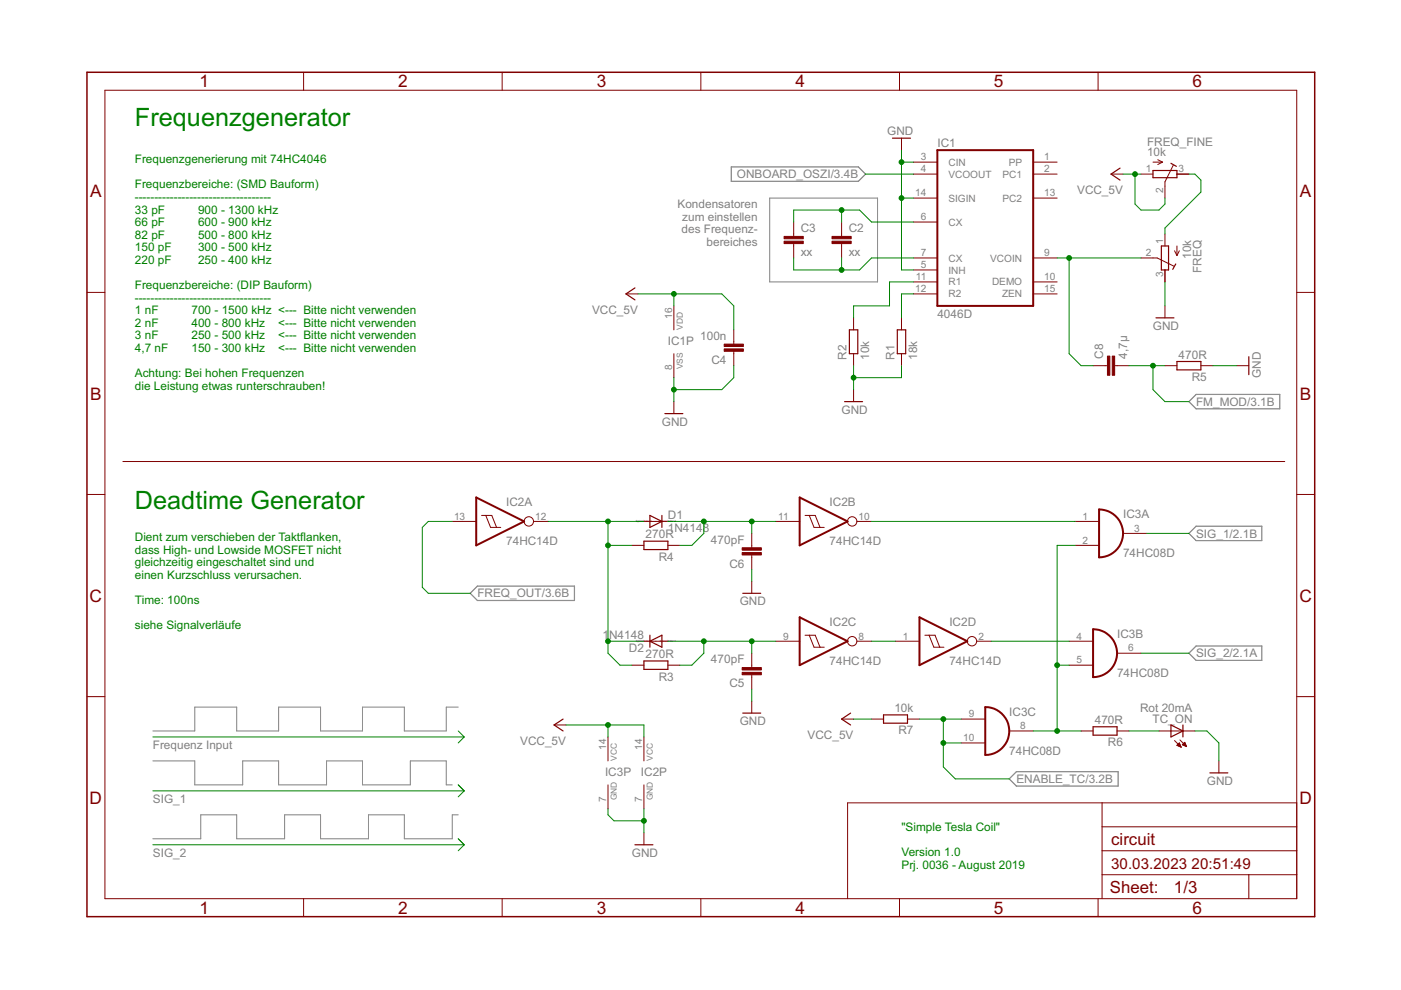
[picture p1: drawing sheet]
<svg xmlns="http://www.w3.org/2000/svg" width="297mm" height="210mm" viewBox="0 0 297 210" stroke-linecap="round" stroke-linejoin="round" font-family="sans-serif">
<path d="M163.2 42h22.9v17.8h-22.9zM97.2 149.9h-2.6v5.1h-8.9v-5.1h-8.8v5.1h-8.9v-5.1h-8.9v5.1h-8.9v-5.1h-8.9v5.1h-8.9M32.4 161.3h8.9v5.1h10.2v-5.1h7.6v5.1h10.1v-5.1h7.7v5.1h10.1v-5.1h7.6v5.1h1.3M97.2 172.8h-1.3v5h-10.2v-5h-7.6v5h-10.1v-5h-7.7v5h-10.1v-5h-7.6v5h-10.2" fill="none" stroke="#808080" stroke-width=".21"/>
<path d="M155 35.4h27l1.5 1.5-1.5 1.5h-27zM252.1 85.2l1.5-1.6h17.7v3.1h-17.7zM252.1 113.1l1.5-1.5h13.9v3h-13.9zM99.7 125.8l1.5-1.5h20.6v3h-20.6zM252.1 138.5l1.5-1.5h13.9v3h-13.9zM215.5 163.6h21.6v3.1h-21.6l-1.5-1.6z" fill="none" stroke="#808080" stroke-width=".25"/>
<g fill="none" stroke="#800000" stroke-width=".21">
<path d="M22.2 19.1h252.7v171.4h-252.7zM64.4 15.3v3.8M106.5 15.3v3.8M148.6 15.3v3.8M190.7 15.3v3.8M232.8 15.3v3.8M191.1 29.3v2.5M193.7 34.4h5M193.7 36.9h5M219.1 34.4h5M219.1 36.9h5M235.6 36.9h2.5"/>
<path d="M241.9 36.9h2.6M244.5 34.4h2M245.5 33.9l1 .5M246.5 34.4l-1 .5M248.8 35l-1.8 3.6v3.4M249.5 36.9h2.6M168.3 47.1v3M168.3 51.6v3.1M178.4 47.1v3M178.4 51.6v3.1M193.7 57.2h5M193.7 47.1h5"/>
<path d="M193.7 54.7h5M193.7 59.8h5M193.7 42h5M219.1 54.7h5M219.1 59.8h5M219.1 42h5M241.9 54.7h3.4l3.6 1.7M247 49.6v2.6M247 57.2v2.6M249 53.2l.5 1M249.5 52.2v2M250 53.2l-.5 1"/>
<path d="M18.4 62h3.8M132.7 62.3h2.6M142.9 64.9v5M142.9 75v5.1M155.6 69.9v3.1M155.6 74.5v3M181 67.4v2.5M181 75v2.5M191.1 67.4v2.5M191.1 75v2.5M193.7 62.3h5M219.1 62.3h5"/>
<path d="M231.8 77.5h3M236.3 77.5h3.1M247 64.9v2.5M247 77.5h2.5M254.6 77.5h2.6M262.2 77.5h2.6M274.9 62h3.8M26.1 97.9h246.3M142.9 85.2v2.5M181 82.6v2.6M18.4 104.8h3.8M95.9 110.6h5.1"/>
<path d="M102.1 109.3h2.2l1 2.5M103 109.3l1 2.5h2.2M113.1 110.6h3.1M134 115.6h2.5M136.5 110.6h5.1M141.6 115.6h2.5M159.4 113.1v3M159.4 117.7v3M164.5 110.6h5M170.7 109.3h2.1l1.1 2.5M171.6 109.3l1 2.5h2.2M181.7 110.6h3.1"/>
<path d="M227.9 110.6h5.1M227.9 115.6h5.1M238.1 113.1h5.1M274.9 104.8h3.8M136.5 136h5.1M159.4 123.3v2.5M159.4 138.5v3M164.5 136h5M170.7 134.7h2.1l1.1 2.5M171.6 134.7l1 2.5h2.2M181.7 136h3.1M189.9 136h5"/>
<path d="M196.1 134.7h2.1l1 2.5M197 134.7l1 2.5h2.1M207.1 136h3.1M226.7 136h5.1M236.8 138.5h5.1M18.4 147.7h3.8M117.5 153.7h2.5M128.9 156.3v5M134 141h2.5M136.5 156.3v5M141.6 141h2.5M159.4 143.1v3"/>
<path d="M159.4 148.7v2.5M178.4 152.5h2.6M184.8 152.5h2.5M192.4 152.5h2.5M203.8 152.5h5.1M203.8 157.5h5.1M214 155h5.1M226.7 141h5.1M229.2 155h2.6M236.8 155h2.6M245.7 155h7.6M249 157l1.4 1.4"/>
<path d="M249.5 158l.5-.5 .4 .9zM249.6 158.1h.7M249.6 157.9h.6M249.8 157.8h.4M249.8 158.2h.5M249.9 157.7h.2M250 157.6h.1M250.1 158.3h.3M250.2 156.9l1.4 1.4M250.4 158.4h.1M250.7 157.9l.5-.5 .4 .9zM250.7 157.9h.7"/>
<path d="M250.8 157.8h.6M250.9 157.7h.4M251 158.1h.5M251 157.6h.2M251.1 157.4h.1M251.3 158.2h.2M251.6 158.3h.1M274.9 147.7h3.8M128.9 166.4v5.1M136.5 166.4v5.1M136.5 176.6v2.5M233.7 170.2v20.3"/>
<path d="M233.7 175.3h41.2M258.4 161.3v2.6M274.9 170.2h-95.2v20.3M64.4 190.5v3.9M106.5 190.5v3.9M148.6 190.5v3.9M190.7 190.5v3.9M232.8 190.5v3.9M233.7 185.5h41.2M233.7 180.4h41.2M264.8 185.5v5"/>
<circle cx="112.1" cy="110.6" r=".99"/>
<circle cx="180.7" cy="110.6" r=".99"/>
<circle cx="180.7" cy="136" r=".99"/>
<circle cx="206.1" cy="136" r=".99"/>
</g>
<path d="M198.7 31.8h20.4v33.1h-20.4zM101 105.5l10.1 5.1-10.1 5zM169.5 105.5l10.2 5.1-10.2 5zM233 108a5.1 5.1 0 0 1 5.1 5.1 5.1 5.1 0 0 1-5.1 5.1zM169.5 130.9l10.2 5.1-10.2 5zM194.9 130.9l10.2 5.1-10.2 5zM231.8 133.4a5.1 5.1 0 0 1 5 5.1 5.1 5.1 0 0 1-5 5.1zM208.9 149.9a5.1 5.1 0 0 1 5.1 5.1 5.1 5.1 0 0 1-5.1 5.1z" fill="none" stroke="#800000" stroke-width=".42"/>
<g fill="#800000" stroke="#800000" stroke-width=".21">
<path d="M176.4 51.1h4.1v.5h-4.1z"/>
<path d="M176.4 50.1h4.1v.5h-4.1z"/>
<path d="M166.2 51.1h4.1v.5h-4.1z"/>
<path d="M166.2 50.1h4.1v.5h-4.1z"/>
<path d="M153.5 73h4.1v.5h-4.1z"/>
<path d="M153.5 74h4.1v.5h-4.1z"/>
<path d="M157.4 141.5h4v.5h-4z"/>
<path d="M157.4 142.6h4v.5h-4z"/>
<path d="M157.4 116.1h4v.5h-4z"/>
<path d="M157.4 117.2h4v.5h-4z"/>
<path d="M235.8 75.5h.5v4.1h-.5z"/>
<path d="M234.8 75.5h.5v4.1h-.5z"/>
</g>
<g fill="none" stroke="#800000" stroke-width=".25">
<path d="M189.2 29.3h3.8M237.5 35.6l-1.9 1.3 1.9 1.3M244.5 36.2h5v1.5h-5zM248.3 34.6l1.1 .7M246.2 52.2h1.6v5h-1.6zM249.3 56l-.7 1.1M134.6 61l-1.9 1.3 1.9 1.3M180.1 69.9h1.8v5.1h-1.8zM190.2 69.9h1.8v5.1h-1.8zM245.1 67.4h3.8M249.5 76.6h5.1v1.8h-5.1zM264.8 75.6v3.8"/>
<path d="M141 87.7h3.8M179.1 85.2h3.8M136.5 114.7h5.1v1.8h-5.1zM137.8 109.3l2.5 1.3-2.5 1.2zM140.3 109.3v2.5M137.8 136l2.5-1.3v2.5zM137.8 134.7v2.5M157.5 125.8h3.8M119.4 152.5l-1.9 1.2 1.9 1.3M136.5 140.1h5.1v1.8h-5.1zM157.5 151.2h3.8M180.3 151.2l-1.9 1.3 1.9 1.2"/>
<path d="M187.3 151.6h5.1v1.7h-5.1zM231.8 154.1h5v1.8h-5zM248.3 153.7l2.5 1.3-2.5 1.3zM250.8 153.7v2.6M134.6 179.1h3.8M256.5 163.9h3.8"/>
</g>
<path d="M18.4 15.3h260.3v179.1h-260.3z" fill="none" stroke="#800000" stroke-width=".32"/>
<g fill="none" stroke="#008000" stroke-width=".21">
<path d="M183.5 36.9h10.2M191.1 31.8v25.4h2.6M191.1 34.4h2.6M238.1 36.9h3.8M240.6 36.9v6.4l1.3 1.2h3.8l1.3-1.2v-1.3M252.1 36.9h1.2l1.3 1.3v2.5l-7.6 7.6v1.3M168.3 47.1v-2.6h13.9l2.6 2.6h8.9M168.3 54.7v2.5h13.9l2.6-2.5h8.9M178.4 44.5v2.6M178.4 54.7v2.5M191.1 42h2.6M193.7 59.8h-5.1v5.1h-7.6v2.5"/>
<path d="M224.1 54.7h17.8M226.7 54.7v20.3l2.5 2.5h2.6M247 59.8v5.1M135.3 62.3h17.7l2.6 2.6v5M142.9 62.3v2.6M155.6 77.5v2.6l-2.6 2.5h-10.1M181 77.5v5.1M191.1 77.5v2.6h-10.1M193.7 62.3h-2.6v5.1M239.4 77.5h7.6M244.5 77.5v5.1l2.5 2.6h5.1M257.2 77.5h5"/>
<path d="M142.9 80.1v5.1M95.9 110.6h-5.1l-1.3 1.2v12.7l1.3 1.3h8.9M116.2 110.6h20.3M128.9 110.6v27.9l2.5 2.5h2.6M128.9 115.6h5.1M141.6 110.6h22.9M149.2 110.6v2.5l-2.5 2.5h-2.6M159.4 110.6v2.5M184.8 110.6h43.1M227.9 115.6h-3.8v39.4M243.2 113.1h8.9M128.9 136h7.6"/>
<path d="M141.6 136h22.9M149.2 136v2.5l-2.5 2.5h-2.6M159.4 120.7v2.6M159.4 136v2.5M184.8 136h5.1M210.2 136h16.5M241.9 138.5h10.2M32.4 156.3h66M97.2 155l1.2 1.3M98.4 156.3l-1.2 1.2M120 153.7h16.5v2.6M128.9 153.7v2.6"/>
<path d="M159.4 146.1v2.6M181 152.5h3.8M194.9 152.5h8.9M200 152.5v10.1l2.5 2.5h11.5M200 157.5h3.8M219.1 155h10.1M224.1 141h2.6M239.4 155h6.3M253.3 155h2.6l2.5 2.5v3.8M32.4 167.7h66M32.4 179.1h66M97.2 166.4l1.2 1.3"/>
<path d="M97.2 177.8l1.2 1.3M98.4 167.7l-1.2 1.3M98.4 179.1l-1.2 1.3M128.9 171.5v1.3l1.3 1.2h6.3M136.5 171.5v5.1"/>
</g>
<g fill="#008000" stroke="#008000" stroke-width=".21">
<circle cx="178.4" cy="44.5" r=".51"/>
<circle cx="178.4" cy="57.2" r=".51"/>
<circle cx="191.1" cy="34.4" r=".51"/>
<circle cx="191.1" cy="42" r=".51"/>
<circle cx="181" cy="80.1" r=".51"/>
<circle cx="142.9" cy="82.6" r=".51"/>
<circle cx="136.5" cy="174" r=".51"/>
<circle cx="226.7" cy="54.7" r=".51"/>
<circle cx="142.9" cy="62.3" r=".51"/>
<circle cx="128.9" cy="153.7" r=".51"/>
<circle cx="240.6" cy="36.9" r=".51"/>
<circle cx="149.2" cy="136" r=".51"/>
<circle cx="159.4" cy="136" r=".51"/>
<circle cx="128.9" cy="110.6" r=".51"/>
<circle cx="128.9" cy="115.6" r=".51"/>
<circle cx="128.9" cy="136" r=".51"/>
<circle cx="149.2" cy="110.6" r=".51"/>
<circle cx="159.4" cy="110.6" r=".51"/>
<circle cx="244.5" cy="77.5" r=".51"/>
<circle cx="224.1" cy="141" r=".51"/>
<circle cx="224.1" cy="155" r=".51"/>
<circle cx="200" cy="152.5" r=".51"/>
<circle cx="200" cy="157.5" r=".51"/>
</g>
<g font-size="6" fill="#008000">
<text x="28.6" y="26.8">Frequenzgenerator</text>
<text x="28.6" y="108">Deadtime Generator</text>
</g>
<g font-size="4.1" fill="#800000">
<text x="42.3" y="18.5">1</text>
<text x="84.4" y="18.5">2</text>
<text x="126.5" y="18.5">3</text>
<text x="168.6" y="18.5">4</text>
<text x="210.7" y="18.5">5</text>
<text x="252.9" y="18.5">6</text>
<text x="19.1" y="41.9">A</text>
<text x="275.6" y="41.9">A</text>
<text x="19.1" y="84.7">B</text>
<text x="275.6" y="84.7">B</text>
<text x="19" y="127.6">C</text>
<text x="275.5" y="127.6">C</text>
<text x="19" y="170.4">D</text>
<text x="275.5" y="170.4">D</text>
<text x="42.3" y="193.7">1</text>
<text x="84.4" y="193.7">2</text>
<text x="126.5" y="193.7">3</text>
<text x="168.6" y="193.7">4</text>
<text x="210.7" y="193.7">5</text>
<text x="252.9" y="193.7">6</text>
</g>
<g font-size="4" fill="#800000">
<text x="235.6" y="179.1">circuit</text>
<text x="235.3" y="189.4">Sheet:</text>
<text x="248.9" y="189.3">1/3</text>
</g>
<g font-size="3.6" fill="#800000">
<text x="235.6" y="184.2">30.03.2023</text>
<text x="252.6" y="184.2">20:51:49</text>
</g>
<g font-size="2.8" fill="#808080">
<text x="188.1" y="28.5">GND</text>
<text x="198.7" y="31.2">IC1</text>
<text x="243.2" y="33.1">10k</text>
<text x="243.2" y="30.9">FREQ_FINE</text>
<text x="156.2" y="37.8">ONBOARD_OSZI/3.4B</text>
<text x="228.4" y="41.2">VCC_5V</text>
<text x="143.6" y="44.1">Kondensatoren</text>
<text x="144.6" y="46.8">zum einstellen</text>
<text x="144.5" y="49.5">des Frequenz-</text>
<text x="149.8" y="52.1">bereiches</text>
<text x="169.8" y="49.2">C3</text>
<text x="180" y="49.2">C2</text>
<text x="169.8" y="54.3">xx</text>
<text x="180" y="54.3">xx</text>
<text x="252.6" y="54.9" transform="rotate(-90 252.6 54.9)">10k</text>
<text x="254.7" y="57.8" transform="rotate(-90 254.7 57.8)">FREQ</text>
<text x="125.5" y="66.6">VCC_5V</text>
<text x="198.7" y="67.4">4046D</text>
<text x="244.5" y="69.9">GND</text>
<text x="141.6" y="73.1">IC1P</text>
<text x="148.5" y="72.1">100n</text>
<text x="150.9" y="77.2">C4</text>
<text x="179.5" y="76.3" transform="rotate(-90 179.5 76.3)">R2</text>
<text x="184.3" y="76.3" transform="rotate(-90 184.3 76.3)">10k</text>
<text x="189.6" y="76.3" transform="rotate(-90 189.6 76.3)">R1</text>
<text x="194.4" y="76.3" transform="rotate(-90 194.4 76.3)">18k</text>
<text x="233.9" y="76" transform="rotate(-90 233.9 76)">C8</text>
<text x="239" y="76" transform="rotate(-90 239 76)">4,7µ</text>
<text x="249.9" y="76">470R</text>
<text x="252.7" y="80.8">R5</text>
<text x="267.3" y="80.1" transform="rotate(-90 267.3 80.1)">GND</text>
<text x="178.4" y="87.7">GND</text>
<text x="253.6" y="86">FM_MOD/3.1B</text>
<text x="140.3" y="90.2">GND</text>
<text x="107.3" y="107.4">IC2A</text>
<text x="175.9" y="107.4">IC2B</text>
<text x="141.6" y="112.9">1N4148</text>
<text x="141.6" y="110.1">D1</text>
<text x="238.1" y="109.9">IC3A</text>
<text x="253.6" y="114">SIG_1/2.1B</text>
<text x="107.3" y="115.6">74HC14D</text>
<text x="136.9" y="114.1">270R</text>
<text x="139.7" y="118.9">R4</text>
<text x="150.7" y="115.3">470pF</text>
<text x="175.9" y="115.6">74HC14D</text>
<text x="238.1" y="118.2">74HC08D</text>
<text x="154.7" y="120.3">C6</text>
<text x="101.2" y="126.7">FREQ_OUT/3.6B</text>
<text x="156.8" y="128.3">GND</text>
<text x="127.7" y="135.4">1</text>
<text x="129.1" y="135.4">N4148</text>
<text x="175.9" y="132.8">IC2C</text>
<text x="201.3" y="132.8">IC2D</text>
<text x="236.8" y="135.3">IC3B</text>
<text x="133.3" y="138.2">D2</text>
<text x="136.9" y="139.5">270R</text>
<text x="150.7" y="140.6">470pF</text>
<text x="175.9" y="141">74HC14D</text>
<text x="201.3" y="141">74HC14D</text>
<text x="236.8" y="143.6">74HC08D</text>
<text x="253.6" y="139.4">SIG_2/2.1A</text>
<text x="139.7" y="144.3">R3</text>
<text x="154.7" y="145.7">C5</text>
<text x="156.8" y="153.7">GND</text>
<text x="189.6" y="150.9">10k</text>
<text x="190.5" y="155.7">R7</text>
<text x="214" y="151.8">IC3C</text>
<text x="232.1" y="153.5">470R</text>
<text x="241.7" y="151.1">Rot 20mA</text>
<text x="244.3" y="153.2">TC_ON</text>
<text x="32.4" y="158.8">Frequenz Input</text>
<text x="110.3" y="158">VCC_5V</text>
<text x="171.2" y="156.8">VCC_5V</text>
<text x="214" y="160.1">74HC08D</text>
<text x="234.9" y="158.3">R6</text>
<text x="128.3" y="164.5">IC3P</text>
<text x="135.9" y="164.5">IC2P</text>
<text x="215.5" y="166">ENABLE_TC/3.2B</text>
<text x="255.9" y="166.4">GND</text>
<text x="32.4" y="170.2">SIG_1</text>
<text x="32.4" y="181.7">SIG_2</text>
<text x="134" y="181.7">GND</text>
</g>
<g font-size="2.8" fill="#008000">
<text x="28.6" y="34.6">Frequenzgenerierung mit 74HC4046</text>
<text x="28.6" y="39.9">Frequenzbereiche: (SMD Bauform)</text>
<text x="28.6" y="42.6">-----------------------------------</text>
<text x="28.6" y="45.3">33 pF</text>
<text x="28.6" y="47.9">66 pF</text>
<text x="42" y="45.3">900 - 1300 kHz</text>
<text x="42" y="47.9">600 - 900 kHz</text>
<text x="28.6" y="50.6">82 pF</text>
<text x="28.6" y="53.3">150 pF</text>
<text x="42" y="50.6">500 - 800 kHz</text>
<text x="42" y="53.3">300 - 500 kHz</text>
<text x="28.6" y="56">220 pF</text>
<text x="42" y="56">250 - 400 kHz</text>
<text x="28.6" y="61.3">Frequenzbereiche: (DIP Bauform)</text>
<text x="28.6" y="64">-----------------------------------</text>
<text x="28.6" y="66.6">1 nF</text>
<text x="28.6" y="69.3">2 nF</text>
<text x="28.6" y="72">3 nF</text>
<text x="40.6" y="66.6">700 - 1500 kHz &lt;--- Bitte nicht verwenden</text>
<text x="40.6" y="69.3">400 - 800 kHz</text>
<text x="40.6" y="72">250 - 500 kHz</text>
<text x="59" y="69.3">&lt;--- Bitte nicht verwenden</text>
<text x="59" y="72">&lt;--- Bitte nicht verwenden</text>
<text x="28.6" y="74.6">4,7 nF</text>
<text x="40.6" y="74.6">150 - 300 kHz</text>
<text x="59" y="74.6">&lt;--- Bitte nicht verwenden</text>
<text x="28.6" y="80">Achtung: Bei hohen Frequenzen</text>
<text x="28.6" y="82.6">die Leistung etwas runterschrauben!</text>
<text x="28.6" y="114.7">Dient zum verschieben der Taktflanken,</text>
<text x="28.6" y="117.4">dass High- und Lowside MOSFET nicht</text>
<text x="28.6" y="120.1">gleichzeitig eingeschaltet sind und</text>
<text x="28.6" y="122.7">einen Kurzschluss verursachen.</text>
<text x="28.6" y="128.1">Time: 100ns</text>
<text x="28.6" y="133.4">siehe Signalverläufe</text>
<text x="191.1" y="176.2">&quot;Simple Tesla Coil&quot;</text>
<text x="191.1" y="181.5">Version 1.0</text>
<text x="191.1" y="184.2">Prj. 0036 - August 2019</text>
</g>
<g font-size="2.4" fill="#808080">
<text x="195.2" y="34">3</text>
<text x="201.1" y="35.1">CIN</text>
<text x="213.9" y="35.1">PP</text>
<text x="221.4" y="34">1</text>
<text x="194" y="41.6">14</text>
<text x="195.2" y="36.6">4</text>
<text x="201.1" y="37.7">VCOOUT</text>
<text x="212.6" y="37.7">PC1</text>
<text x="221.4" y="36.6">2</text>
<text x="221.4" y="41.6">13</text>
<text x="242.9" y="36.6">1</text>
<text x="246.6" y="41" transform="rotate(-90 246.6 41)">2</text>
<text x="249.9" y="36.6">3</text>
<text x="195.2" y="46.7">6</text>
<text x="201.1" y="47.8">CX</text>
<text x="201.1" y="42.8">SIGIN</text>
<text x="212.6" y="42.8">PC2</text>
<text x="246.6" y="51.8" transform="rotate(-90 246.6 51.8)">1</text>
<text x="194.2" y="59.4">11</text>
<text x="195.2" y="56.9">5</text>
<text x="195.2" y="54.3">7</text>
<text x="201.1" y="58">INH</text>
<text x="201.1" y="55.4">CX</text>
<text x="210" y="55.5">VCOIN</text>
<text x="221.4" y="54.3">9</text>
<text x="221.4" y="59.4">10</text>
<text x="242.9" y="54.3">2</text>
<text x="246.6" y="58.8" transform="rotate(-90 246.6 58.8)">3</text>
<text x="194" y="62">12</text>
<text x="201.1" y="60.5">R1</text>
<text x="201.1" y="63.1">R2</text>
<text x="210.3" y="60.5">DEMO</text>
<text x="212.4" y="63.1">ZEN</text>
<text x="221.4" y="62">15</text>
<text x="142.5" y="67.6" transform="rotate(-90 142.5 67.6)">16</text>
<text x="142.5" y="78.5" transform="rotate(-90 142.5 78.5)">8</text>
<text x="96.3" y="110.2">13</text>
<text x="113.5" y="110.2">12</text>
<text x="165" y="110.2">11</text>
<text x="182" y="110.2">10</text>
<text x="229.5" y="110.2">1</text>
<text x="240.4" y="112.7">3</text>
<text x="229.5" y="115.3">2</text>
<text x="166" y="135.6">9</text>
<text x="182" y="135.6">8</text>
<text x="191.4" y="135.6">1</text>
<text x="207.4" y="135.6">2</text>
<text x="228.2" y="135.6">4</text>
<text x="228.2" y="140.7">5</text>
<text x="239.2" y="138.1">6</text>
<text x="205.4" y="152.1">9</text>
<text x="216.3" y="154.6">8</text>
<text x="128.6" y="159" transform="rotate(-90 128.6 159)">14</text>
<text x="136.2" y="159" transform="rotate(-90 136.2 159)">14</text>
<text x="204.2" y="157.2">10</text>
<text x="128.6" y="169.9" transform="rotate(-90 128.6 169.9)">7</text>
<text x="136.2" y="169.9" transform="rotate(-90 136.2 169.9)">7</text>
</g>
<g font-size="2" fill="#808080">
<text x="144.8" y="69.9" transform="rotate(-90 144.8 69.9)">VDD</text>
<text x="144.8" y="78.3" transform="rotate(-90 144.8 78.3)">VSS</text>
<text x="130.8" y="161.3" transform="rotate(-90 130.8 161.3)">VCC</text>
<text x="138.4" y="161.3" transform="rotate(-90 138.4 161.3)">VCC</text>
<text x="130.8" y="169.7" transform="rotate(-90 130.8 169.7)">GND</text>
<text x="138.4" y="169.7" transform="rotate(-90 138.4 169.7)">GND</text>
</g>
<g font-size=".7" fill="#800080">
<text x="134.8" y="110.7">SpiceOrder</text>
<text x="137.9" y="110.7">1</text>
<text x="139.9" y="110.7">SpiceOrder 2</text>
<text x="134.8" y="136.2">SpiceOrder 2</text>
<text x="139.9" y="136.2">SpiceOrder 1</text>
</g>
</svg>
